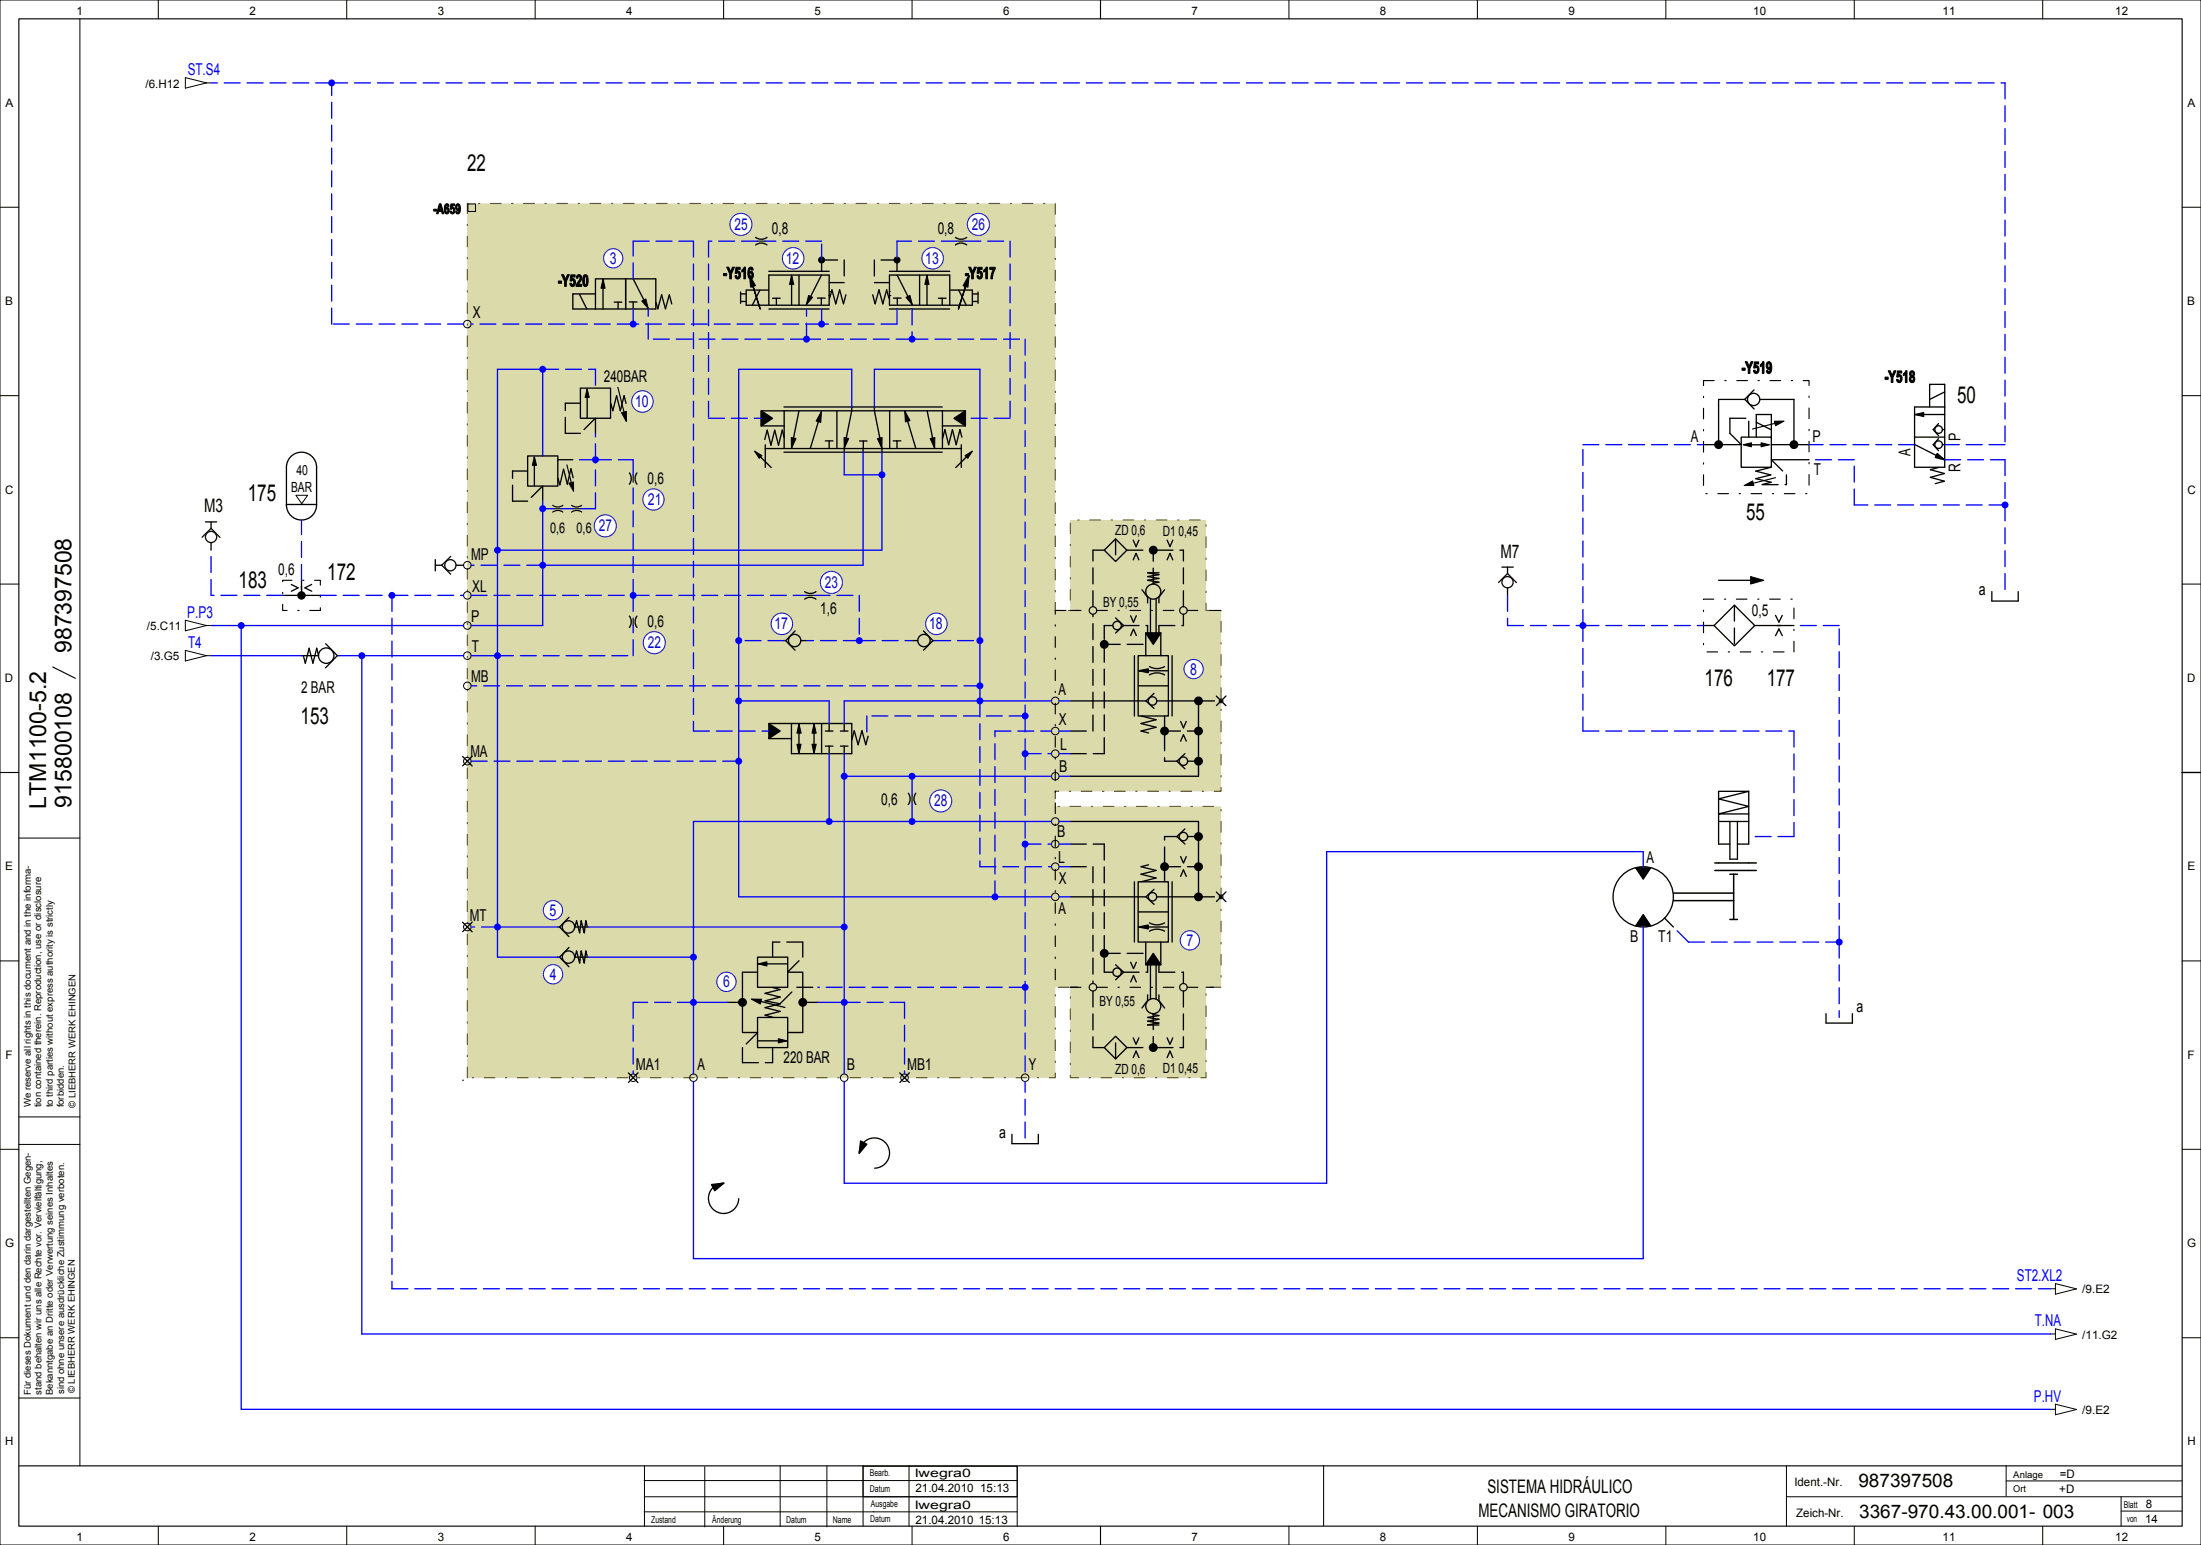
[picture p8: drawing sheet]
<svg xmlns="http://www.w3.org/2000/svg" width="584mm" height="410mm" viewBox="0 0 584 410" stroke-linecap="round" stroke-linejoin="round" font-family="sans-serif">
<path d="M124 54h156v108h4v-24h36v24h4v48h-44v4h44v48h-4v24h-36v-24h-4v24h-156z" fill-rule="evenodd" fill="#dadaaa" stroke="#6d4800" stroke-width=".3" stroke-dasharray="2.8 2.8 .4 2.8"/>
<path d="M444 237h16M444 239h16M455 229h11M455 231h11M459 232h2M460 232v12M459 244h2" fill="none" stroke="#000" stroke-width=".4"/>
<g fill="none" stroke="#000" stroke-width=".3" stroke-dasharray="2.8 2.8 .4 2.8">
<path d="M452 101h28v30h-28zM75 154h10v8h-10zM452 159h24v14h-24zM280 162h6M284 162h5M291 162h22M315 162h5M321 162h3M280 260v-98M284 262h2M284 262h5M291 262h22"/>
<path d="M315 262h5M322 262h-2"/>
</g>
<g fill="none" stroke="#000" stroke-width=".3">
<path d="M292 0v5M5 5h574v400h-574zM201 64h2M254 64h2M163.9 102.8l2.2 8.6M472.5 111.9l-7.5 1.9M150.4 123.4l1.5 5.8M168 126v2M471.1 126.8l-7.7 1.9M214 158h2M14 177l6 3M168 164v2"/>
<path d="M0 205h5M242 211v2M579 205h5M5 389h574M292 405v5"/>
<circle cx="290" cy="162" r="1"/>
<circle cx="314" cy="162" r="1"/>
<circle cx="290" cy="262" r="1"/>
<circle cx="314" cy="262" r="1"/>
</g>
<g fill="none" stroke="#000" stroke-width=".27">
<path d="M0 0h584v410h-584zM42 0v5M92 0v5M142 0v5M192 0v5M242 0v5M342 0v5M392 0v5M442 0v5M492 0v5M542 0v5M21.2 5v384"/>
<path d="M49.2 20.6l5.6 1.4-5.6 1.4zM54.6 22h1.4M0 55h5M124.2 54.1h2v2h-2zM579 55h5M0 105h5M579 105h5M78.5 131.4h3.1l-1.5 2.3zM147.1 135h1.8M152.1 135h1.8M0 155h5M579 155h5"/>
<path d="M49.2 164.6l5.6 1.4-5.6 1.4zM49.2 172.6l5.6 1.4-5.6 1.4zM54.6 166h1.4M54.6 174h1.4M5 222.4h16.2M0 255h5M579 255h5M5 296.4h16.2M0 305h5M5 303.7h16.2M579 305h5M0 355h5"/>
<path d="M544 342h1.4M544 354h1.4M545.4 340.6l5.6 1.4-5.6 1.4zM545.4 352.6l5.6 1.4-5.6 1.4zM579 355h5M5 371h16.2M544 374h1.4M545.4 372.6l5.6 1.4-5.6 1.4zM170.9 392.9h99M171 397.2h98.9M171 389v16M187 389.2v16"/>
<path d="M207 389v16.1M219.4 389v16.2M229 389.1h40.9v8.1h-40.9zM229 389v16M241.2 389v16M269.9 389.2v15.8M351.2 388.9v16M474 397.2h104.9M474 389v16M532.3 389v8M532.3 393h46.7M562.8 397.2v7.8"/>
<path d="M42 405v5M92 405v5M142 405v5M170.9 401.2h99M192 405v5M242 405v5M342 405v5M392 405v5M442 405v5M492 405v5M542 405v5M562.8 401h16.2"/>
<circle cx="124" cy="86" r="1"/>
<circle cx="124" cy="150" r="1"/>
<circle cx="124" cy="158" r="1"/>
<circle cx="124" cy="166" r="1"/>
<circle cx="124" cy="174" r="1"/>
<circle cx="124" cy="182" r="1"/>
<circle cx="280" cy="186" r="1"/>
<circle cx="280" cy="194" r="1"/>
<circle cx="280" cy="200" r="1"/>
<circle cx="324" cy="186" r=".5"/>
<circle cx="124" cy="202" r="1"/>
<circle cx="280" cy="218" r="1"/>
<circle cx="280" cy="206" r="1"/>
<circle cx="280" cy="230" r="1"/>
<circle cx="280" cy="238" r="1"/>
<circle cx="280" cy="224" r="1"/>
<circle cx="324" cy="238" r=".5"/>
<circle cx="124" cy="246" r="1"/>
<circle cx="168" cy="286" r="1"/>
<circle cx="184" cy="286" r="1"/>
<circle cx="224" cy="286" r="1"/>
<circle cx="240" cy="286" r="1"/>
<circle cx="272" cy="286" r="1"/>
</g>
<g fill="none" stroke="#000" stroke-width=".35">
<path d="M153.8 78.1l1.9 3.9M158 78h-6v4h22v-8h-16v8M160 74.2v7.8M166 74v8M168 74l3.9 7.7M177.6 78.2l-1 3.7-1.1-3.7-1 3.7M177.6 78.3l.6 2.3M196.5 80h1.4M196.5 78h1.4M196.5 77.5v3M198 77v4h5.9M198 77h5.9"/>
<path d="M200.5 65a2.5 2.5 0 0 1 3 0M200.5 63a2.5 2.5 0 0 0 3 0M201.6 77l-1.9 3.9M204 72h16M205 79.2h2M206 79.2v1.6M210 73.1v7.8M212 73v8M216.9 79.1h2M217.9 79.1v1.7M218 73l-4 7.9M218 69v3"/>
<path d="M220.1 79.2l.6-2.3 1.1 3.7 1-3.7 1 3.7M224.4 78.2l-.6 2.4M231.6 78.2l.6 2.4M235.9 79.2l-.6-2.3-1.1 3.7-1-3.7-1 3.7M236 73h16v8h-16zM236 72h16M237.1 79.1h2M238 69v3M238 73l4 7.9M238.1 79.1v1.7M244 73v8M246 73.1v7.8"/>
<path d="M249 79.2h2M250 79.2v1.6M252.1 77h5.9M253.5 65a2.5 2.5 0 0 1 3 0M253.5 63a2.5 2.5 0 0 0 3 0M254.4 77l1.9 3.9M258 77v4h-5.9M258.1 80h1.4M258.1 78h1.4M259.5 77.5v3M163 80.2h2M164 80.2v1.7"/>
<path d="M167 80.1h2M168 80.1v1.7M174.1 80.3l.4 1.7M204 82h16M220 81h-16v-8h16v8M236 82h16M154 103h8v8h-8zM155.8 103.3v7.6M158 111v3.8M162 107l.6 2 1-4 1 4 1-4 .5 2M200.3 119.7l4.3 4.4M203.1 118v6"/>
<path d="M203.1 119h52M208 108h42M208 120h42M208.1 109v10M208.1 116.1l-.5-2-1 4-1-4-1 4-1-4-.7 2.5M208.1 113h-6.1v-4h54.1v4h-6M212 109l-2 10M218 109.1l-3 9.9M219 117h2M220 117v2M222.1 109v10M226 109.1l-2 9.9v1"/>
<path d="M226 108v1M228.1 117h2M229 119v1M229.1 117v2M232 108v1M232 109.1l2 9.9v1M236.1 109v10M237 117h2M238 117v2M240 109l3 10M246 109l2 10M250.1 109v10"/>
<path d="M255.1 118v6M255.2 116l-.5-2-1 4-1-4-1 4-1-4-.6 2.5M258 119.7l-4.4 4.4M452 118h10M462 116h8v8h-8zM462.9 106h-6.9v12M463 106l2.4 2.5M463 118h6M465.4 103.5l-2.4 2.5M466 112.1l3.9 1.9M466 116v-6h4v6M467 106h9v12"/>
<path d="M470 118h10M508 110h8M508 116h8M508.1 118l7.9 4M512 108v-6h4v22h-8v-16h8M514.4 116.4l-1.5 1.6 1.5 1.6M514.4 112.4l-1.5 1.6 1.5 1.6M515.4 118h.5M515.4 114h.5M516 104l-3.9 1.9M54.5 138.5h3M56 138.5v1.8"/>
<path d="M76 133.9h8M77.2 121.2a4 4 0 0 1 4.3-.9 4 4 0 0 1 2.5 3.7v10a4 4 0 0 1-4 4 4 4 0 0 1-4-4v-10a4 4 0 0 1 1.2-2.8zM140 121h8v8h-8zM141.8 121.3v7.6M144 129v3.8M148.1 126.9l.4 1.8M149.5 124.6l-.9 4M149.5 124.5l1 4 1-4.1 .6 2.4M167 125.5a2.5 2.5 0 0 1 0 3M169 125.5a2.5 2.5 0 0 0 0 3M469.9 124l-4 1 4 1-4 1 4 1M469.9 128l-2.3 .6"/>
<path d="M470 122h10M514.5 124l-2.3 .6 3.7 1.1-3.7 1 3.7 1M515.9 127.7l-2.4 .6M56 144v2M75 158h10M77.3 155.1l1.8 .9-1.8 .9M80 154v4M82.7 155.1l-1.8 .9 1.8 .9M115.5 148.5v3M115.5 150h1.8M121 150h2M213.5 159a2.5 2.5 0 0 1 3 0"/>
<path d="M213.5 157a2.5 2.5 0 0 0 3 0M296 143l3 3-3 3-3-3zM300.7 148.6l.7-1.7 .8 1.7M300.7 143.3l.7 1.8 .8-1.8M303 156.5l1.5 2v1.5M305.2 159v9M306.8 159v9M307.5 152h-3l3 .5-3 .5 3 .5-3 .5 3 .5-1.6 .3M309 156.5l-1.5 2v1.5M309.7 148.6l.7-1.7 .8 1.7M309.7 143.3l.7 1.8 .8-1.8M398.5 150.5h3"/>
<path d="M400 150.5v1.8M400 156v2M456 154h11.5M528.5 157v2.5h7v-2.5M80 174h4.5l-.5-2-1 4-1-4-1 4-.5-2M86.4 170.8l3.1 3.2M89.5 174h.5M89.5 174l-3.1 3.2M167 163.5a2.5 2.5 0 0 1 0 3M169 163.5a2.5 2.5 0 0 0 0 3M208 170h.5M208.5 170l2.5 2.5"/>
<path d="M211 167.4l-2.5 2.6M212.5 170h1.5M242 170h1.5M245 167.4l2.5 2.6M247.5 170h.5M247.5 170l-2.5 2.5M296 164l2.1 2-2.1 2M300 168.6l.8-1.7 .7 1.7M300 163.4l.8 1.7 .7-1.7M301 174v16M302 174h8v16h-8zM302 178h8"/>
<path d="M304 174v-6h4v6M304.5 166v2M305 176.9l1.1 .4 1.2 .1 1.7-.5M305 179.1l1.7-.5 1.2 .1 1.1 .4M307.5 166v2M311 174v16M452 166h2.8M460.2 160.6l5.4 5.4-5.4 5.4-5.4-5.4zM465.5 166h10.5M471.1 163.3l.9 1.8 .9-1.8M471.1 168.7l.9-1.8 .9 1.8M204 192h22v8h-16v-8"/>
<path d="M204 196h6M212 192.9v6.8M216 192.9v6.8M218 192v8M219 198h2M219 194h2M220 192v2M220 198v2M223 198h2M223 194h2M224 192v2M224 198v2"/>
<path d="M226.7 194l-.7 2.3M226.7 193.9l1 3.7 1-3.7 1 3.7 .6-2.2M284 186h20M302 182h8M302.8 190l4 1-4 1 4 1-4 1 2 .5M306.2 184l-2.1 2 2.1 2M307 186h11v20h-34M313.3 196.7l.7-1.7 .8 1.7M313.3 191.4l.7 1.8 .8-1.8M322.7 184.7l2.6 2.6M325.3 184.7l-2.5 2.5M122.7 200.7l2.6 2.6"/>
<path d="M125.3 200.7l-2.5 2.5M241 210.5a2.5 2.5 0 0 1 0 3M243 210.5a2.5 2.5 0 0 0 0 3M284 218h34v20h-11M314.4 200l-2.1 2 2.1 2M314.4 220l-2.1 2 2.1 2M456 218h8M459 218v10h2v-10M464 216h-8l8-2-8-2 8-2h-8v14h3M464 210v14h-3M284 238h20M301 234v16"/>
<path d="M302 234h8v16h-8zM304.8 229.5l-2 .5 4 1-4 1 4 1-4 1M306.2 236l-2.1 2 2.1 2M311 234v16M313.3 227.3l.7 1.7 .8-1.7M313.3 232.6l.7-1.8 .8 1.8M322.7 236.7l2.6 2.6M325.3 236.7l-2.5 2.5M122.7 244.7l2.6 2.6M125.3 244.7l-2.5 2.5M148 254h.5M148 246h.5"/>
<path d="M151 251.4l-2.5 2.6 2.5 2.5M151 243.4l-2.5 2.6 2.5 2.5M152.5 254h3.5M152.5 246h3.5M152.6 254l.4-1.7 .8 3.3 .4-3.3 .8 3.3 .4-3.3 .4 1.7M152.6 246l.4-1.7 .8 3.3 .4-3.3 .8 3.3 .4-3.3 .4 1.7M201 254h8v8h-8zM201 258h-4v16M201.3 255.8h7.6M209 258h3.8M213 258v16h-4M296 256l2.1 2-2.1 2"/>
<path d="M300 255.3l.8 1.8 .7-1.8M302 246h8M302 242h8M304 250v6h4v-6M304.5 256v2M305 247.1l1.7-.5 1.2 .1 1.1 .4M305 244.9l1.7 .5 1.2-.1 1.1-.4M305.2 256v9M306.8 256v9M307.5 256v2M193 266h4M197.2 274h3.8"/>
<path d="M199.6 265.2l8.7 2.1M201 270h8v8h-8zM201.1 276.2h7.6M205 262l2 .6-4 1 4 1-4 1 4 .8-4 1 4 1-4 1 2 .5M213 266h4M296 275l3 3-3 3-3-3zM300 260.6l.8-1.7 .7 1.7M300.7 275.4l.7 1.7 .8-1.7M304.5 264v1.5l-1.5 2M305.9 269.2l1.6 .3-3 .5 3 .5-3 .5 3 .5-3 .5h3M307.5 264v1.5l1.5 2M309.7 275.4l.7 1.7 .8-1.7"/>
<path d="M484.5 269v2.5h7v-2.5M166.7 284.7l2.6 2.6M169.3 284.7l-2.5 2.5M238.7 284.7l2.6 2.6M241.3 284.7l-2.5 2.5M300.7 280.7l.7-1.8 .8 1.8M309.7 280.7l.7-1.8 .8 1.8M192.1 314a4 4 0 0 0-4.1 3.9 4 4 0 0 0 3.9 4.1 4 4 0 0 0 4.1-3.9M228 306.1a4 4 0 0 1 3.9-4.1 4 4 0 0 1 4.1 3.9 4 4 0 0 1-3.9 4.1M268.5 301v2.5h7v-2.5"/>
<circle cx="465.3" cy="106" r="1.63"/>
<circle cx="514.4" cy="118" r="1"/>
<circle cx="514.4" cy="114" r="1"/>
<circle cx="306" cy="157" r="2"/>
<circle cx="86.5" cy="174" r="2.05"/>
<circle cx="210.8" cy="170" r="1.64"/>
<circle cx="245.2" cy="170" r="1.64"/>
<circle cx="296.4" cy="166" r="1.12"/>
<circle cx="305.8" cy="186" r="1.12"/>
<circle cx="314" cy="202" r="1.12"/>
<circle cx="305.8" cy="238" r="1.12"/>
<circle cx="314" cy="222" r="1.12"/>
<circle cx="436" cy="238" r="8"/>
<circle cx="150.8" cy="254" r="1.64"/>
<circle cx="150.8" cy="246" r="1.64"/>
<circle cx="296.4" cy="258" r="1.12"/>
<circle cx="306" cy="267" r="2"/>
</g>
<g fill="none" stroke="#240000" stroke-width=".35">
<path d="M53.6 142.6l2.4-2.4 2.4 2.4M119.6 147.6l-2.4 2.4 2.4 2.4M397.6 154.6l2.4-2.4 2.4 2.4"/>
<circle cx="56" cy="142.5" r="1.49"/>
<circle cx="119.5" cy="150" r="1.49"/>
<circle cx="400" cy="154.5" r="1.49"/>
</g>
<g fill="#000" stroke="#000" stroke-width=".35">
<path d="M202 109l3 2-3 2zM253.1 111l3-2v4zM514 120.3l2 1.7-2.5-.6zM302.2 178l2.5-.5v1zM304 168h4l-2 3zM204 192l3 2-3 2zM434 230.3h4l-2 3zM302.2 246l2.5-.5v1zM306 253l2 3h-4zM436 242.7l2 3h-4zM188.8 314.3l3.3-.3-2.5 2zM228.3 302.8l1.7 .8-2 2.5z"/>
<path d="M198.9 73.2l1.5 2.6-1.2 .4-.3-3 2.8 8.8z" fill-rule="evenodd"/>
<path d="M257.1 73.2l-.3 3-1.2-.4 1.5-2.6-2.8 8.8z" fill-rule="evenodd"/>
<circle cx="456" cy="118" r="1"/>
<circle cx="476" cy="118" r="1"/>
<circle cx="306" cy="146" r="1"/>
<circle cx="293" cy="171" r="1"/>
<circle cx="309" cy="194" r="1"/>
<circle cx="318" cy="186" r="1"/>
<circle cx="318" cy="194" r="1"/>
<circle cx="318" cy="202" r="1"/>
<circle cx="309" cy="230" r="1"/>
<circle cx="318" cy="230" r="1"/>
<circle cx="318" cy="238" r="1"/>
<circle cx="318" cy="222" r="1"/>
<circle cx="293" cy="253" r="1"/>
<circle cx="197" cy="266" r="1"/>
<circle cx="213" cy="266" r="1"/>
<circle cx="306" cy="278" r="1"/>
</g>
<path d="M155.8 103.2l.5 2.3h-1zM141.8 121.2l.5 2.3h-1zM201.2 255.8l2.3-.5v1zM206.5 275.7l2.3 .5-2.3 .5z" fill="#000" stroke="#000" stroke-width=".3"/>
<g fill="none" stroke="#000" stroke-width=".35" stroke-dasharray="4.2 1.8">
<path d="M218 69h6M220 75h4M224 69v6M232 69v6M236 75h-4M238 69h-6M150 115v-8M150 115h4M153.8 107h-3.8M158 111l-4 4M459 111h5M459 111v4"/>
<path d="M459 115l3 3M464 116v-5M136 133v-8M136 133h4M139.8 125h-3.8M143.9 129l-3.9 4M148 122h4M467.6 128.6h6.4M470 122l4 4M474 126v2.6M290 146h3M296 143v6"/>
<path d="M299 146h7M306 155v-9M307 146h7M290 161v-15M293 171h11M293 166h2.2M298 166h6.5M307.5 166h6.5M314 161v-15M314 166v-3M460.2 160.6v10.8M284 194h6"/>
<path d="M284 200h9M290 194v-31M293 200v-34M309 194v-4M309 194h10M309 195v7M318 186h6M309 202h3.2M315.2 202h2.8M284 230h6M284 224h9M290 230v31"/>
<path d="M293 224v34M309 230v4M309 230h10M309 229v-7M309 222h3.2M315.2 222h2.8M318 238h6M205 253.8v-3.8M209 257.9l4-3.9M213 250h-8M213 250v4M293 253h11"/>
<path d="M293 258h2.2M298 258h6.5M307.5 258h6.5M314 258v3M441.7 243.6l2.3 2.4M201 274l-4 4M205 278.2v3.8M207.1 266.2l4.2-4.2M211.4 262h5.6M290 263v15M290 278h3M299 278h7"/>
<path d="M306 269v9M307 278h7M314 263v15M197 282h8M197 282v-4M296 281v-6"/>
</g>
<g fill="#000" stroke="#000" stroke-width=".27">
<path d="M160 74l.6 2.5h-1.1zM210 73l.6 2.5h-1.1zM246 73l.5 2.5h-1.1zM170.3 79.9l1.1-.6 .6 2.6zM214.6 78.4l1 .5-1.7 2zM240.4 78.9l1-.5 .7 2.5zM164.9 109.5l1.3-.3v2.7zM210 116.1l1.2 .3-1.2 2.6zM217.9 109.2l-.1 2.9-1.2-.4zM224 116.1l1.2 .3-1.2 2.6zM232.8 116.4l1.2-.3v2.9zM240.1 109.1l1.4 2.5-1.3 .4z"/>
<path d="M246.8 116.4l1.3-.3-.1 2.9zM462.5 118l2.2-.5v1.1zM467.3 117.5l2.2 .5-2.2 .6zM470.8 111.8l2.6-.1-2.3 1.3zM508 110l2.5-.6v1.2zM150.9 128.2l1.3-.3v2.5zM200.3 119.7l1.9 1.2-.8 .7zM256.1 120.9l1.9-1.2-1.2 1.9zM462.8 128.9l2.2-1.3 .4 1.2zM464.5 153l3.5 1-3.5 1zM211.4 197.5h1.2l-.6 2.5zM212 192l.6 2.6h-1.1z"/>
<path d="M215.4 197.5h1.2l-.6 2.5zM216 192l.6 2.6h-1.1zM199.3 265.1l2.8 .1-.4 1.2z"/>
<circle cx="218" cy="69" r=".8"/>
<circle cx="238" cy="69" r=".8"/>
<circle cx="80" cy="158" r=".99"/>
</g>
<path d="M146.7 134.1a2.25 2.25 0 0 0 2.6 0M146.7 135.9a2.25 2.25 0 0 1 2.6 0M151.6 134.1a2.25 2.25 0 0 0 2.8 0M151.6 135.9a2.25 2.25 0 0 1 2.8 0" fill="none" stroke="#000" stroke-width=".31"/>
<g fill="#fff" stroke="#00a" stroke-width=".27">
<circle cx="173.4" cy="132.5" r="2.81"/>
<circle cx="220.6" cy="154.5" r="2.93"/>
<circle cx="170.5" cy="106.5" r="2.85"/>
<circle cx="210.5" cy="68.5" r="2.85"/>
<circle cx="247.5" cy="68.5" r="2.85"/>
<circle cx="259.6" cy="59.5" r="2.93"/>
<circle cx="196.6" cy="59.5" r="2.93"/>
<circle cx="162.7" cy="68.5" r="2.55"/>
<circle cx="160.6" cy="139.5" r="2.93"/>
<circle cx="173.6" cy="170.5" r="2.93"/>
<circle cx="207.5" cy="165.5" r="2.85"/>
<circle cx="248.5" cy="165.5" r="2.85"/>
<circle cx="146.7" cy="241.5" r="2.55"/>
<circle cx="146.7" cy="258.5" r="2.56"/>
<circle cx="192.7" cy="260.5" r="2.56"/>
<circle cx="315.7" cy="249.5" r="2.55"/>
<circle cx="316.7" cy="177.5" r="2.55"/>
<circle cx="249.6" cy="212.5" r="2.93"/>
</g>
<g fill="#00f">
<circle cx="104" cy="158" r=".93"/>
<circle cx="488" cy="250" r=".93"/>
<circle cx="96" cy="174" r=".93"/>
<circle cx="64" cy="166" r=".93"/>
<circle cx="88" cy="22" r=".93"/>
<circle cx="532" cy="134" r=".93"/>
<circle cx="420" cy="166" r=".93"/>
<circle cx="158" cy="122" r=".93"/>
<circle cx="144" cy="135" r=".93"/>
<circle cx="144" cy="150" r=".93"/>
<circle cx="196" cy="170" r=".93"/>
<circle cx="264" cy="238" r=".93"/>
<circle cx="196" cy="202" r=".93"/>
<circle cx="196" cy="186" r=".93"/>
<circle cx="260" cy="170" r=".93"/>
<circle cx="260" cy="186" r=".93"/>
<circle cx="260" cy="182" r=".93"/>
<circle cx="228" cy="170" r=".93"/>
<circle cx="168" cy="158" r=".93"/>
<circle cx="168" cy="86" r=".93"/>
<circle cx="218" cy="86" r=".93"/>
<circle cx="272" cy="190" r=".93"/>
<circle cx="272" cy="200" r=".93"/>
<circle cx="272" cy="262" r=".93"/>
<circle cx="272" cy="224" r=".93"/>
<circle cx="242" cy="90" r=".93"/>
<circle cx="214" cy="90" r=".93"/>
<circle cx="144" cy="98" r=".93"/>
<circle cx="234" cy="126" r=".93"/>
<circle cx="132" cy="146" r=".93"/>
<circle cx="132" cy="246" r=".93"/>
<circle cx="132" cy="174" r=".93"/>
<circle cx="242" cy="206" r=".93"/>
<circle cx="224" cy="246" r=".93"/>
<circle cx="224" cy="266" r=".93"/>
<circle cx="224" cy="206" r=".93"/>
<circle cx="242" cy="218" r=".93"/>
<circle cx="184" cy="266" r=".93"/>
<circle cx="184" cy="254" r=".93"/>
<circle cx="220" cy="218" r=".93"/>
</g>
<g fill="none" stroke="#00f" stroke-width=".35">
<path d="M224 120v6h10M226 108v-10h-30v140h83M229 120v30h-85M232 108v-10h28v88M234 120v26h-102M144 133v33h-19M144 121v-23h-12v156h16M56 174h24M56 166h67M64 166v208h480M90 174h33M96 174v180h448"/>
<path d="M125 174h7M196 186h24v6M220 200v18M224 200v85M279 186h-55v6M281 186h3M281 200h3M224 206h55M279 218h-95v67M281 206h3M281 218h3M281 238h3"/>
<path d="M436 230v-4h-84v88h-128v-27M132 246h16M156 246h68M156 254h28M436 246v88h-252v-47M184 266h9M217 266h7"/>
</g>
<g fill="none" stroke="#00f" stroke-width=".35" stroke-dasharray="4.2 1.8">
<path d="M88 22h-32M88 22h444M532 22v96M168 74v-10M168 64h16M184 64v130M188 64v47M201 64h-13M218 69v-5M218 64h-15M238 64v5M254 64h-16"/>
<path d="M256 64h12M268 64v47M88 86v-64M123 86h-35M144 98h14M158 98v5M168 86v-4M168 86h-43M172 90v-8M214 90h-42M214 90v-8M218 86h-50"/>
<path d="M218 86v-4M238 82v4M238 86h-20M242 82v8M242 90h30M242 90h-28M272 90v100M188 111h14M268 111h-12M420 118h32M508 118h-28M532 118h-16"/>
<path d="M147.1 135h-3.1M148.9 135h3.2M153.9 135h4.1M158 122v-7M158 135v-13M158 122h-6M158 122h10M168 122v4M492 134v-12M492 122h-12M516 122h16M532 122v12"/>
<path d="M532 134h-40M532 134v24M56 158v-12M75 158h-19M80 154v-16M85 158h19M104 158h19M104 158v184M125 158h43M144 150h-19M168 158v-30M168 158v6"/>
<path d="M168 158h46M216 158h12M228 158v12M400 158v8M132 174h36M168 174v-8M208 170h-12M228 170h14M228 170h-14M248 170h12M400 166h20M420 166v-48"/>
<path d="M420 166v28M420 166h32M488 166h-12M184 194h20M230 190v6M260 186v44M260 182h-135M264 194h15M272 190h-42M272 190v10M272 200h7M272 200v24"/>
<path d="M281 194h3M420 194h56M476 194v28M196 202h-71M242 211v-5M242 213v5M260 230h19M264 238v-44M272 224v38M272 224h7M281 224h3M281 230h3"/>
<path d="M476 222h-12M132 246h-7M448 250h40M448 250l-4-4M488 250v20M488 250v-84M168 266v19M184 266h-16M224 266h16M240 266v19M272 262h-55M272 262v23"/>
<path d="M272 302v-15M104 342h440"/>
</g>
<g font-size="6.2">
<text x="123.9" y="45.4">22</text>
<text x="519.3" y="107">50</text>
<text x="65.8" y="133">175</text>
<text x="463.3" y="137.9">55</text>
<text x="63.3" y="156">183</text>
<text x="86.8" y="154">172</text>
<text x="19" y="173.3" transform="rotate(-90 19 173.3)">987397508</text>
<text x="452.3" y="182">176</text>
<text x="468.8" y="182">177</text>
<text x="79.8" y="192">153</text>
<text x="12.2" y="214.6" transform="rotate(-90 12.2 214.6)">LTM1100-5.2</text>
<text x="19" y="214.3" transform="rotate(-90 19 214.3)">915800108</text>
</g>
<g font-size="5">
<text x="54.1" y="136">M3</text>
<text x="398.1" y="148">M7</text>
<text x="493.1" y="394.7">987397508</text>
<text x="394.6" y="396.2">SISTEMA HIDRÁULICO</text>
<text x="392.3" y="402.6">MECANISMO GIRATORIO</text>
<text x="493.3" y="402.8">3367-970.43.00.001- 003</text>
</g>
<g font-size="4.3" fill="#00f">
<text x="49.8" y="20">ST.S4</text>
<text x="49.7" y="164">P.P3</text>
<text x="49.9" y="172">T4</text>
<text x="535.2" y="340">ST2.XL2</text>
<text x="539.9" y="352">T.NA</text>
<text x="539.7" y="372">P.HV</text>
</g>
<g font-size="4.3" fill="#00a">
<text x="194.9" y="61">25</text>
<text x="257.9" y="61">26</text>
<text x="161.8" y="70">3</text>
<text x="208.5" y="70">12</text>
<text x="245.5" y="70">13</text>
<text x="168.5" y="108">10</text>
<text x="171.9" y="134">21</text>
<text x="158.9" y="141">27</text>
<text x="218.9" y="156">23</text>
<text x="205.5" y="167">17</text>
<text x="246.5" y="167">18</text>
<text x="171.9" y="172">22</text>
<text x="315.8" y="179">8</text>
<text x="247.9" y="214">28</text>
<text x="145.8" y="243">5</text>
<text x="314.8" y="251">7</text>
<text x="145.9" y="260">4</text>
<text x="191.9" y="262">6</text>
</g>
<g font-size="4.3">
<text x="204.8" y="62">0,8</text>
<text x="248.8" y="62">0,8</text>
<text x="148" y="76">-Y520</text>
<text x="191.8" y="74">-Y516</text>
<text x="256" y="74">-Y517</text>
<text x="125.4" y="84.5">X</text>
<text x="160.3" y="101.5">240BAR</text>
<text x="462" y="99.1">-Y519</text>
<text x="500" y="101.5">-Y518</text>
<text x="448.6" y="117.3">A</text>
<text x="481" y="117.3">P</text>
<text x="520.2" y="117.2" transform="rotate(-90 520.2 117.2)">P</text>
<text x="506.9" y="121.1" transform="rotate(-90 506.9 121.1)">A</text>
<text x="520.2" y="125.1" transform="rotate(-90 520.2 125.1)">R</text>
<text x="171.8" y="128.5">0,6</text>
<text x="481.2" y="126.2">T</text>
<text x="125" y="148.5">MP</text>
<text x="73.8" y="152.5">0,6</text>
<text x="125.3" y="157">XL</text>
<text x="525.1" y="158">a</text>
<text x="125" y="165">P</text>
<text x="171.8" y="166.5">0,6</text>
<text x="217.6" y="163">1,6</text>
<text x="464.8" y="163.5">0,5</text>
<text x="125.2" y="173">T</text>
<text x="79.9" y="184">2 BAR</text>
<text x="125" y="181">MB</text>
<text x="280.9" y="184.5">A</text>
<text x="280.9" y="192.5">X</text>
<text x="124.8" y="201">MA</text>
<text x="281.3" y="199">L</text>
<text x="281" y="205">B</text>
<text x="233.8" y="213.5">0,6</text>
<text x="280.5" y="222">B</text>
<text x="280.8" y="229">L</text>
<text x="436.9" y="229">A</text>
<text x="280.9" y="234.5">X</text>
<text x="124.7" y="244.5">MT</text>
<text x="280.9" y="242.5">A</text>
<text x="432.5" y="250">B</text>
<text x="440" y="250">T1</text>
<text x="492.6" y="268.5">a</text>
<text x="207.9" y="282">220 BAR</text>
<text x="168.7" y="284">MA1</text>
<text x="185.1" y="284">A</text>
<text x="224.7" y="284">B</text>
<text x="240.7" y="284">MB1</text>
<text x="273" y="284">Y</text>
<text x="265.1" y="302">a</text>
</g>
<g font-size="3.9">
<text x="146" y="141.5">0,6</text>
<text x="153" y="141.5">0,6</text>
</g>
<g font-size="3.7">
<text x="114.9" y="56.7">-A659</text>
<text x="77.2" y="130.6">BAR</text>
<text x="78.6" y="126.1">40</text>
<text x="295.9" y="142">ZD 0,6</text>
<text x="308.5" y="142.1">D1 0,45</text>
<text x="292.7" y="161">BY 0,55</text>
<text x="291.7" y="267">BY 0,55</text>
<text x="122.5" y="287">.</text>
<text x="295.9" y="285">ZD 0,6</text>
<text x="308.5" y="284.9">D1 0,45</text>
</g>
<g font-size="3.1">
<text x="20.3" y="4">1</text>
<text x="66.2" y="4">2</text>
<text x="116.2" y="4">3</text>
<text x="166.2" y="4">4</text>
<text x="216.2" y="4">5</text>
<text x="266.1" y="4">6</text>
<text x="316.1" y="4">7</text>
<text x="366.2" y="4">8</text>
<text x="416.2" y="4">9</text>
<text x="465.2" y="4">10</text>
<text x="515.4" y="4">11</text>
<text x="561.3" y="4">12</text>
<text x="38.6" y="23.2">/6.H12</text>
<text x="1.4" y="28.5">A</text>
<text x="580.5" y="28.5">A</text>
<text x="1.4" y="81">B</text>
<text x="580.3" y="81">B</text>
<text x="1.4" y="131">C</text>
<text x="580.4" y="131">C</text>
<text x="39" y="167.2">/5.C11</text>
<text x="40" y="175.2">/3.G5</text>
<text x="1.3" y="181">D</text>
<text x="580.3" y="181">D</text>
<text x="1.4" y="231">E</text>
<text x="580.4" y="231">E</text>
<text x="1.4" y="281">F</text>
<text x="580.5" y="281">F</text>
<text x="1.4" y="331">G</text>
<text x="580.3" y="331">G</text>
<text x="552.5" y="343.2">/9.E2</text>
<text x="552.5" y="355.2">/11.G2</text>
<text x="552.5" y="375.2">/9.E2</text>
<text x="1.4" y="383.5">H</text>
<text x="580.4" y="383.5">H</text>
<text x="242.8" y="392">lwegra0</text>
<text x="242.9" y="396">21.04.2010 15:13</text>
<text x="476.1" y="394.3">Ident.-Nr.</text>
<text x="546.5" y="392.3">=D</text>
<text x="242.8" y="400.5">lwegra0</text>
<text x="546.4" y="396.2">+D</text>
<text x="569.4" y="400.2">8</text>
<text x="242.9" y="404.5">21.04.2010</text>
<text x="259.7" y="404.5">15:13</text>
<text x="476.6" y="402.5">Zeich-Nr.</text>
<text x="569.2" y="404.1">14</text>
<text x="20.3" y="409">1</text>
<text x="66.2" y="409">2</text>
<text x="116.2" y="409">3</text>
<text x="166.2" y="409">4</text>
<text x="216.2" y="409">5</text>
<text x="266.1" y="409">6</text>
<text x="316.1" y="409">7</text>
<text x="366.2" y="409">8</text>
<text x="416.2" y="409">9</text>
<text x="465.2" y="409">10</text>
<text x="515.4" y="409">11</text>
<text x="561.3" y="409">12</text>
</g>
<g font-size="2.5">
<text x="8.2" y="293.9" transform="rotate(-90 8.2 293.9)">We reserve all rights in this document and in the informa-</text>
<text x="10.9" y="293.9" transform="rotate(-90 10.9 293.9)">tion contained therein. Reproduction, use or disclosure</text>
<text x="14" y="293.9" transform="rotate(-90 14 293.9)">to third parties without express authority is strictly</text>
<text x="16.9" y="293.9" transform="rotate(-90 16.9 293.9)">forbidden.</text>
<text x="20" y="294" transform="rotate(-90 20 294)">© LIEBHERR WERK EHINGEN</text>
<text x="8.2" y="370.2" transform="rotate(-90 8.2 370.2)">Für dieses Dokument und den darin dargestellten Gegen-</text>
<text x="11" y="370.1" transform="rotate(-90 11 370.1)">stand behalten wir uns alle Rechte vor. Vervielfältigung,</text>
<text x="14" y="370.2" transform="rotate(-90 14 370.2)">Bekanntgabe an Dritte oder Verwertung seines Inhaltes</text>
<text x="17" y="370" transform="rotate(-90 17 370)">sind ohne unsere ausdrückliche Zustimmung verboten.</text>
<text x="19.9" y="369.7" transform="rotate(-90 19.9 369.7)">© LIEBHERR WERK EHINGEN</text>
<text x="230.8" y="391.8">Bearb.</text>
<text x="230.8" y="395.9">Datum</text>
<text x="534.2" y="392.1">Anlage</text>
<text x="534.2" y="396">Ort</text>
<text x="231.1" y="400">Ausgabe</text>
<text x="563.5" y="400.1">Blatt</text>
<text x="172.8" y="404.2">Zustand</text>
<text x="189" y="404.2">Änderung</text>
<text x="208.6" y="404.2">Datum</text>
<text x="221" y="404.2">Name</text>
<text x="230.9" y="403.9">Datum</text>
<text x="564.3" y="403.8">von</text>
</g>
</svg>
